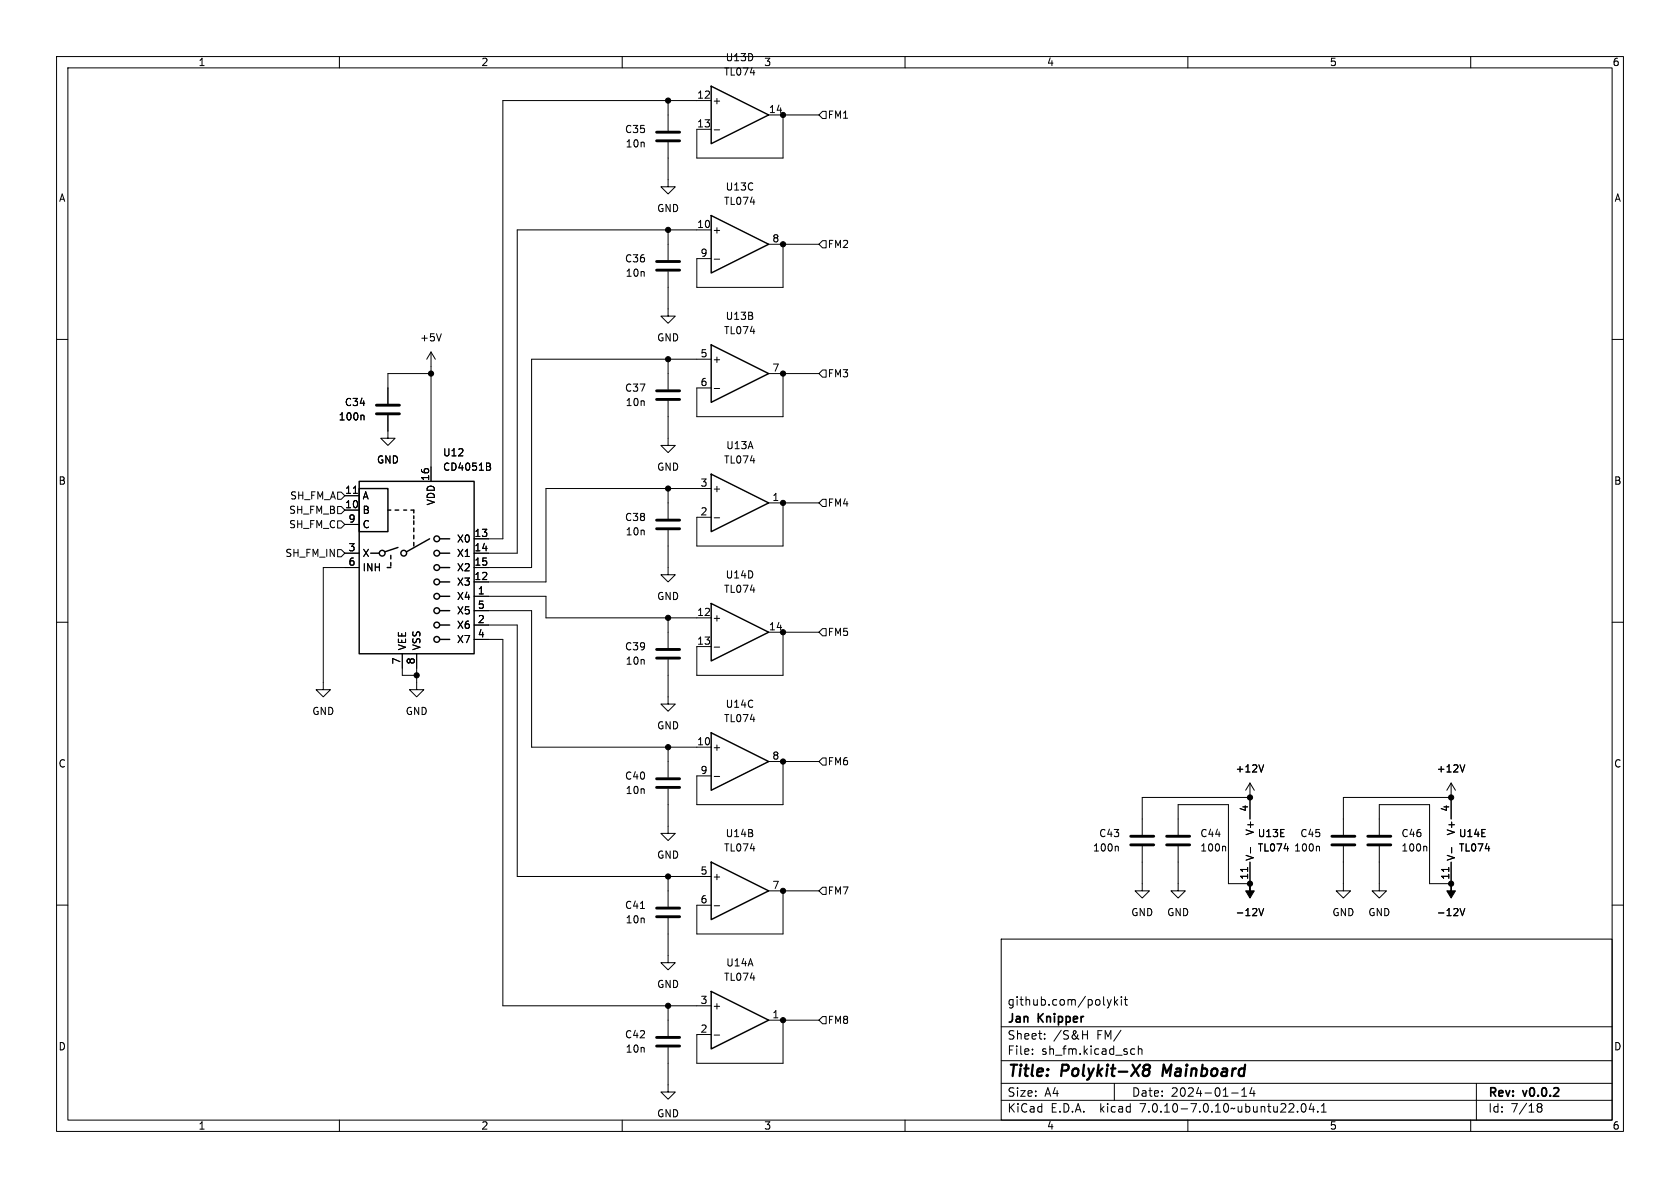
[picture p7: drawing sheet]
<svg xmlns="http://www.w3.org/2000/svg" width="297mm" height="210mm" viewBox="0 0 297 210" stroke-linecap="round" stroke-linejoin="round" font-family="sans-serif">
<g fill="none" stroke="#000" stroke-width=".18">
<path d="M10 10h277v190h-277zM12 12h273v186h-273zM60 10v2M110 10v2M118.1 17.8v5.3M125.7 17.8h-36.8v77.5h-5.1M145.4 19.7h.6v1.3h-.6l-.6-.7zM160 10v2M210 10v2M260 10v2M118.1 25.1v7.9h1.3l-1.3 1.3-1.3-1.3h1.3M126.3 23h.9"/>
<path d="M135.9 20.3h8.9M138.4 20.3v7.6h-15.2v-5h2.5M10 60h2M78 59l-.4 1.3M118.1 48v7.9h1.3l-1.3 1.3-1.3-1.3h1.3M118.1 40.6v5.4M125.7 40.6h-34.3v57.2h-7.6M126.3 45.8h.9M135.9 43.2h8.9M138.4 43.2v7.6h-15.2v-5.1h2.5M145.4 42.5h.6v1.3h-.6l-.6-.6zM285 60h2"/>
<path d="M64.2 73.4l.2 .2v.6M68.6 73.4v4.1h1.2l-1.2 1.2-1.3-1.2h1.3M76.2 66h-7.6v5.4M76.2 62.2l-.8 1.3M76.2 62.2v22.9M76.2 62.2l.8 1.3M118.1 70.9v7.8h1.3l-1.3 1.3-1.3-1.3h1.3M118.1 63.5v5.3M125.7 63.5h-31.7v36.8h-10.2M126.3 68.7h.9M135.9 66h8.9M138.4 66v7.7h-15.2v-5.1h2.5"/>
<path d="M145.4 65.4h.6v1.3h-.6l-.6-.7zM59.7 87h.6l.7 .6-.7 .7h-.6zM59.7 92.1h.6l.7 .6-.7 .6h-.6zM59.7 89.5h.6l.7 .7-.7 .6h-.6zM59.7 97.2h.6l.7 .6-.7 .6h-.6zM61 90.2h2.5M61 87.6h2.5M61 97.8h2.5M61 92.7h2.5M62.5 87.2h.7M86.4 81.9l.3 .2-.3 .4 .3 .1v.3l-.2 .2h-.5M118.1 93.7v7.9h1.3l-1.3 1.3-1.3-1.3h1.3"/>
<path d="M118.1 86.4v5.3M125.7 86.4h-29.2v16.5h-12.7M126.3 91.5h.9M135.9 88.9h8.9M138.4 88.9v7.6h-15.2v-5.1h2.5M145.4 88.3h.6v1.2h-.6l-.6-.6zM10 110h2M63.5 100.3h-6.4v21.6h1.3l-1.3 1.3-1.2-1.3h1.2M71.1 115.6v3.8h2.6M73.7 115.6v6.3h1.2l-1.2 1.3-1.3-1.3h1.3M83.8 105.4h12.7v3.8h29.2M83.8 110.5h7.6v44.4h34.3"/>
<path d="M83.8 108h10.2v24.1h31.7M83.8 113h5.1v64.8h36.8M118.1 116.6v7.9h1.3l-1.3 1.2-1.3-1.2h1.3M118.1 109.2v5.4M126.3 114.4h.9M135.9 111.8h8.9M138.4 111.8v7.6h-15.2v-5.1h2.5M145.4 111.1h.6v1.3h-.6l-.6-.6zM285 110h2M118.1 139.4v7.9h1.3l-1.3 1.3-1.3-1.3h1.3M118.1 132.1v5.3M126.3 137.3h.9"/>
<path d="M135.9 134.6h8.9M138.4 134.6v7.6h-15.2v-5h2.5M145.4 134h.6v1.3h-.6l-.6-.7zM221 138.4v6.4M221 138.4l-.8 1.3M221 138.4l.7 1.3M223.4 135.2l-.4 1.3M256.5 138.4v6.4M256.5 138.4l-.7 1.3M256.5 138.4l.8 1.3M259 135.2l-.5 1.3M10 160h2"/>
<path d="M118.1 154.9v5.4M135.9 157.5h8.9M138.4 157.5v7.6h-15.2v-5.1h2.5M145.4 156.8h.6v1.3h-.6l-.6-.6zM197.5 149.6l.2 .2v.6M201.9 149.6v7.9h1.3l-1.3 1.3-1.2-1.3h1.2M208.3 149.6v7.9h1.2l-1.2 1.3-1.3-1.3h1.3M208.3 147.6v-5.4h8.9v14h3.8v-3.8M216.5 149.6l.2 .2v.6M220.6 153.3v.8M221 141h-19.1v6.6M221.1 149.8v1"/>
<path d="M233.1 149.6l.2 .2v.6M237.5 149.6v7.9h1.3l-1.3 1.3-1.3-1.3h1.3M243.8 149.6v7.9h1.3l-1.3 1.3-1.2-1.3h1.2M243.8 147.6v-5.4h8.9v14h3.8v-3.8M252.1 149.6l.1 .2v.6M256.1 153.3v.8M256.5 141h-19v6.6M256.6 149.8v1M285 160h2M113.2 160.6h.7M118.1 162.3v7.9h1.3l-1.3 1.3-1.3-1.3h1.3M118.1 177.8v5.3"/>
<path d="M126.3 160.1h.9M145.4 179.7h.6v1.3h-.6l-.6-.7zM177 166h108v32h-108zM195.7 176.7l.4 1M196.1 177.7l-.1 .4-.3 .1M196.5 176.7l-.4 1M197 176.2v1.5M197.2 177.1l.4 .6M197.6 176.7l-.6 .6M198.2 176.2v.1M198.2 176.7v1M198.7 176.7h.6"/>
<path d="M199 176.2v1.3l.3 .2M222.6 160.6l.4 1.3 .4-1.3M258.1 160.6l.4 1.3 .5-1.3M60 198v2M110 198v2M118.1 185.2v7.8h1.3l-1.3 1.3-1.3-1.3h1.3M126.3 183h.9M135.9 180.3h8.9M138.4 180.3v7.7h-15.2v-5.1h2.5M160 198v2M177 194.5h108M177 191.5h108"/>
<path d="M177 187.5h108M177 181.5h108M182.5 186.3v.1M182.5 185.5v.1M184.7 183.6v.1M184.7 182.8v.1M191.4 182.9h.8M192.2 182.2v1.5M197 191.5v3M200.2 185.4l.4 .1M200.6 186.3l-.4 .1M201.2 185.5l.3-.1 .3 .1 .1 .9"/>
<path d="M201.2 184.9v1.5M210 198v2M217.7 193.2h1.2M219.5 193.8h.9M219.5 192.7l.5-.4v1.5M221.3 192.2l-.3 1.1h.9M221.7 192.8v1M229.4 196.5v.1M230.2 195.2l.2-.1a.81 .81 0 0 1 .6 .6 .81 .81 0 0 1-.3 .8l-.2 .1a.81 .81 0 0 1-.3-1.4zM231.8 195l-.3 1.1h.9M232.2 195.6v1M233 196.5v.1"/>
<path d="M233.6 196.6h.9M233.6 195.5l.4-.4v1.5M260 198v2M261 191.5v6.5M271.7 195.4l.3-.3 .5 .1 .1 .3-.3 .2M271.7 195.5l.3 .2M272 195.7h.3M272 195.7l-.3 .3M272.3 195.7l.3 .3-.1 .5-.5 .1-.3-.3"/>
</g>
<path d="M202.2 188.6a.64 .64 0 0 1 1-.2l.1 .3-.4 .4M202.2 188.9l.3 .2M202.5 189.1h.4M202.5 189.1l-.3 .2M202.9 189.1l.2 .1a.65 .65 0 0 1-.1 .8 .65 .65 0 0 1-.8 .1M205.7 188.2l-.2 2" fill="none" stroke="#000" stroke-width=".4"/>
<g fill="none" stroke="#000" stroke-width=".51">
<path d="M116.1 24.9h4M116.1 23.4h4M116.1 47.8h4M116.1 46.2h4M66.5 73.2h4.1M66.5 71.6h4.1M116.1 70.6h4M116.1 69.1h4M116.1 93.5h4M116.1 91.9h4M116.1 116.3h4M116.1 114.8h4"/>
<path d="M116.1 139.2h4M116.1 137.7h4M199.9 149.4h4.1M199.9 147.8h4.1M206.2 149.4h4.1M206.2 147.8h4.1M235.5 149.4h4M235.5 147.8h4M241.8 149.4h4.1M241.8 147.8h4.1M116.1 162.1h4M116.1 160.5h4"/>
<path d="M116.1 184.9h4M116.1 183.4h4"/>
</g>
<g fill="#000" stroke="#000" stroke-width=".18">
<path d="M221 156.2v1.3h.7l-.7 1.3-.8-1.3h.8zM256.5 156.2v1.3h.8l-.8 1.3-.7-1.3h.7z"/>
<circle cx="118.1" cy="17.8" r=".46"/>
<circle cx="138.4" cy="20.3" r=".46"/>
<circle cx="118.1" cy="40.6" r=".46"/>
<circle cx="138.4" cy="43.2" r=".46"/>
<circle cx="76.2" cy="66" r=".46"/>
<circle cx="118.1" cy="63.5" r=".46"/>
<circle cx="138.4" cy="66" r=".46"/>
<circle cx="118.1" cy="86.4" r=".46"/>
<circle cx="138.4" cy="88.9" r=".46"/>
<circle cx="73.7" cy="119.4" r=".46"/>
<circle cx="118.1" cy="109.2" r=".46"/>
<circle cx="138.4" cy="111.8" r=".46"/>
<circle cx="118.1" cy="132.1" r=".46"/>
<circle cx="138.4" cy="134.6" r=".46"/>
<circle cx="118.1" cy="154.9" r=".46"/>
<circle cx="138.4" cy="157.5" r=".46"/>
<circle cx="221" cy="156.2" r=".46"/>
<circle cx="221" cy="141" r=".46"/>
<circle cx="256.5" cy="141" r=".46"/>
<circle cx="256.5" cy="156.2" r=".46"/>
<circle cx="118.1" cy="177.8" r=".46"/>
<circle cx="138.4" cy="180.3" r=".46"/>
</g>
<g fill="none" stroke="#000" stroke-width=".25">
<path d="M125.7 15.2l10.2 5.1-10.2 5.1zM125.7 38.1l10.2 5.1-10.2 5.1zM125.7 61l10.2 5-10.2 5.1zM63.5 86.4h5.1v7.6h-5.1zM63.5 85.1h20.3v30.5h-20.3zM65.5 97.8h1.6M68.6 90.2h.5M69.1 98.2v.6M69.1 99.4v.7M69.8 90.2h.7M70.4 96.8l-2.3 .7M71.4 90.2h.5"/>
<path d="M72.6 90.2h.6v.5M73.2 91.2v.5M73.2 92.1v.6M73.2 93.3v.7M73.2 94.6v.7M73.2 95.9v.6M75.9 95.3l-4 2.2M77.7 97.8h1.8M77.7 95.3h1.8M125.7 83.8l10.2 5.1-10.2 5.1zM68.5 100.3h.6M77.7 100.3h1.8"/>
<path d="M77.7 113h1.8M77.7 110.5h1.8M77.7 108h1.8M77.7 105.4h1.8M77.7 102.9h1.8M125.7 106.7l10.2 5.1-10.2 5zM125.7 129.5l10.2 5.1-10.2 5.1zM125.7 152.4l10.2 5.1-10.2 5.1zM125.7 175.3l10.2 5-10.2 5.1z"/>
<circle cx="67.6" cy="97.8" r=".51"/>
<circle cx="71.4" cy="97.8" r=".51"/>
<circle cx="77.2" cy="97.8" r=".51"/>
<circle cx="77.2" cy="95.3" r=".51"/>
<circle cx="77.2" cy="100.3" r=".51"/>
<circle cx="77.2" cy="110.5" r=".51"/>
<circle cx="77.2" cy="108" r=".51"/>
<circle cx="77.2" cy="113" r=".51"/>
<circle cx="77.2" cy="105.4" r=".51"/>
<circle cx="77.2" cy="102.9" r=".51"/>
</g>
<g font-size="2.8">
<text x="178" y="190.9">Title:</text>
<text x="187.7" y="190.9">Polykit-X8</text>
<text x="206.4" y="190.9">Mainboard</text>
</g>
<g font-size="2.1">
<text x="178" y="178">github.com/polykit</text>
<text x="178" y="184">Sheet:</text>
<text x="178" y="181.2">Jan</text>
<text x="183.6" y="181.2">Knipper</text>
<text x="186.2" y="184">/S&amp;H</text>
<text x="194" y="184">FM/</text>
<text x="178" y="186.7">File:</text>
<text x="184.1" y="186.7">sh_fm.kicad_sch</text>
<text x="178" y="196.9">KiCad</text>
<text x="178" y="194.1">Size:</text>
<text x="184.7" y="194.1">A4</text>
<text x="185.7" y="196.9">E.D.A.</text>
<text x="194.6" y="196.9">kicad</text>
<text x="200" y="194.1">Date:</text>
<text x="201.8" y="196.9">7.0.10-7.0.10~ubuntu22.04.1</text>
<text x="207" y="194.1">2024-01-14</text>
<text x="263" y="194.3">Rev:</text>
<text x="263" y="196.9">Id:</text>
<text x="267.1" y="196.9">7/18</text>
<text x="269.4" y="194.3">v0.0.2</text>
</g>
<g font-size="1.8">
<text x="35" y="11.9">1</text>
<text x="85" y="11.9">2</text>
<text x="128.2" y="11">U13D</text>
<text x="135" y="11.9">3</text>
<text x="185" y="11.9">4</text>
<text x="235" y="11.9">5</text>
<text x="285" y="11.9">6</text>
<text x="123.1" y="17.5">12</text>
<text x="127.9" y="13.6">TL074</text>
<text x="110.4" y="23.7">C35</text>
<text x="123.1" y="22.6">13</text>
<text x="125.9" y="18.6">+</text>
<text x="135.8" y="20.1">14</text>
<text x="146.2" y="21.2">FM1</text>
<text x="110.5" y="26.3">10n</text>
<text x="10.3" y="35.9">A</text>
<text x="128.2" y="33.9">U13C</text>
<text x="285.3" y="35.9">A</text>
<text x="116.1" y="37.7">GND</text>
<text x="123.1" y="40.4">10</text>
<text x="125.9" y="41.5">+</text>
<text x="127.9" y="36.4">TL074</text>
<text x="110.4" y="46.6">C36</text>
<text x="123.8" y="45.5">9</text>
<text x="136.5" y="42.9">8</text>
<text x="146.2" y="44">FM2</text>
<text x="110.5" y="49.1">10n</text>
<text x="127.9" y="59.3">TL074</text>
<text x="128.2" y="56.7">U13B</text>
<text x="74.2" y="60.6">+5V</text>
<text x="116.1" y="60.6">GND</text>
<text x="123.8" y="63.2">5</text>
<text x="125.9" y="64.4">+</text>
<text x="136.5" y="65.8">7</text>
<text x="60.9" y="72">C34</text>
<text x="110.4" y="69.4">C37</text>
<text x="110.5" y="72">10n</text>
<text x="123.8" y="68.3">6</text>
<text x="146.2" y="66.9">FM3</text>
<text x="59.8" y="74.5">100n</text>
<text x="66.5" y="82.1">GND</text>
<text x="78.2" y="80.9">U12</text>
<text x="78.2" y="83.4">CD4051B</text>
<text x="116.1" y="83.4">GND</text>
<text x="127.9" y="82.1">TL074</text>
<text x="128.3" y="79.6">U13A</text>
<text x="10.3" y="85.9">B</text>
<text x="51.2" y="88.5">SH_FM_A</text>
<text x="60.9" y="89.9">10</text>
<text x="60.9" y="87.4">11</text>
<text x="64" y="88.5">A</text>
<text x="75.9" y="85.1" transform="rotate(-90 75.9 85.1)">16</text>
<text x="77.1" y="89.4" transform="rotate(-90 77.1 89.4)">VDD</text>
<text x="123.8" y="86.1">3</text>
<text x="125.9" y="87.2">+</text>
<text x="136.5" y="88.6">1</text>
<text x="146.2" y="89.8">FM4</text>
<text x="285.3" y="85.9">B</text>
<text x="51" y="93.6">SH_FM_C</text>
<text x="51" y="91">SH_FM_B</text>
<text x="61.5" y="92.5">9</text>
<text x="64" y="91">B</text>
<text x="64" y="93.6">C</text>
<text x="83.8" y="95">13</text>
<text x="110.4" y="92.3">C38</text>
<text x="110.5" y="94.8">10n</text>
<text x="123.8" y="91.2">2</text>
<text x="50.3" y="98.7">SH_FM_IN</text>
<text x="61.5" y="97.5">3</text>
<text x="61.5" y="100.1">6</text>
<text x="64" y="98.7">X</text>
<text x="64" y="101.2">INH</text>
<text x="80.7" y="96.1">X0</text>
<text x="80.7" y="98.7">X1</text>
<text x="80.7" y="101.2">X2</text>
<text x="83.8" y="97.5">14</text>
<text x="83.8" y="100.1">15</text>
<text x="80.7" y="106.3">X4</text>
<text x="80.7" y="103.7">X3</text>
<text x="83.8" y="102.6">12</text>
<text x="84.4" y="105.2">1</text>
<text x="84.4" y="107.7">5</text>
<text x="116.1" y="106.3">GND</text>
<text x="127.9" y="105">TL074</text>
<text x="128.2" y="102.5">U14D</text>
<text x="80.7" y="111.4">X6</text>
<text x="80.7" y="113.9">X7</text>
<text x="80.7" y="108.8">X5</text>
<text x="84.4" y="110.2">2</text>
<text x="84.4" y="112.8">4</text>
<text x="123.1" y="109">12</text>
<text x="125.9" y="110.1">+</text>
<text x="135.8" y="111.5">14</text>
<text x="146.2" y="112.6">FM5</text>
<text x="70.9" y="117.5" transform="rotate(-90 70.9 117.5)">7</text>
<text x="72" y="115.1" transform="rotate(-90 72 115.1)">VEE</text>
<text x="73.4" y="117.5" transform="rotate(-90 73.4 117.5)">8</text>
<text x="74.5" y="115.1" transform="rotate(-90 74.5 115.1)">VSS</text>
<text x="110.4" y="115.2">C39</text>
<text x="110.5" y="117.7">10n</text>
<text x="123.1" y="114">13</text>
<text x="128.2" y="125.3">U14C</text>
<text x="55.1" y="126.6">GND</text>
<text x="71.6" y="126.6">GND</text>
<text x="116.1" y="129.1">GND</text>
<text x="123.1" y="131.8">10</text>
<text x="127.9" y="127.9">TL074</text>
<text x="10.3" y="135.9">C</text>
<text x="123.8" y="136.9">9</text>
<text x="125.9" y="132.9">+</text>
<text x="136.5" y="134.4">8</text>
<text x="146.2" y="135.5">FM6</text>
<text x="218.3" y="136.8">+12V</text>
<text x="253.9" y="136.8">+12V</text>
<text x="285.3" y="135.9">C</text>
<text x="110.4" y="138">C40</text>
<text x="110.5" y="140.6">10n</text>
<text x="220.7" y="143.6" transform="rotate(-90 220.7 143.6)">4</text>
<text x="256.3" y="143.6" transform="rotate(-90 256.3 143.6)">4</text>
<text x="128.2" y="148.2">U14B</text>
<text x="194.2" y="148.2">C43</text>
<text x="212.1" y="148.2">C44</text>
<text x="221.8" y="147.8" transform="rotate(-90 221.8 147.8)">V+</text>
<text x="222.3" y="148.2">U13E</text>
<text x="229.8" y="148.2">C45</text>
<text x="247.7" y="148.2">C46</text>
<text x="257.4" y="147.8" transform="rotate(-90 257.4 147.8)">V+</text>
<text x="257.8" y="148.2">U14E</text>
<text x="116.1" y="152">GND</text>
<text x="123.8" y="154.7">5</text>
<text x="125.9" y="155.8">+</text>
<text x="127.9" y="150.7">TL074</text>
<text x="193.1" y="150.7">100n</text>
<text x="212.1" y="150.7">100n</text>
<text x="220.7" y="155.6" transform="rotate(-90 220.7 155.6)">11</text>
<text x="221.8" y="152.3" transform="rotate(-90 221.8 152.3)">V-</text>
<text x="222.3" y="150.7">TL074</text>
<text x="228.7" y="150.7">100n</text>
<text x="247.7" y="150.7">100n</text>
<text x="256.3" y="155.6" transform="rotate(-90 256.3 155.6)">11</text>
<text x="257.4" y="152.3" transform="rotate(-90 257.4 152.3)">V-</text>
<text x="257.8" y="150.7">TL074</text>
<text x="110.4" y="160.9">C41</text>
<text x="123.8" y="159.8">6</text>
<text x="136.5" y="157.2">7</text>
<text x="146.2" y="158.3">FM7</text>
<text x="110.5" y="163.4">10n</text>
<text x="199.9" y="162.2">GND</text>
<text x="206.2" y="162.2">GND</text>
<text x="218.3" y="162.2">-12V</text>
<text x="235.5" y="162.2">GND</text>
<text x="241.8" y="162.2">GND</text>
<text x="253.9" y="162.2">-12V</text>
<text x="127.9" y="173.6">TL074</text>
<text x="128.3" y="171">U14A</text>
<text x="116.1" y="174.9">GND</text>
<text x="123.8" y="177.5">3</text>
<text x="125.9" y="178.7">+</text>
<text x="10.3" y="185.9">D</text>
<text x="110.4" y="183.7">C42</text>
<text x="123.8" y="182.6">2</text>
<text x="136.5" y="180.1">1</text>
<text x="146.2" y="181.2">FM8</text>
<text x="285.3" y="185.9">D</text>
<text x="110.5" y="186.3">10n</text>
<text x="116.1" y="197.7">GND</text>
<text x="35" y="199.9">1</text>
<text x="85" y="199.9">2</text>
<text x="135" y="199.9">3</text>
<text x="185" y="199.9">4</text>
<text x="235" y="199.9">5</text>
<text x="285" y="199.9">6</text>
</g>
</svg>
